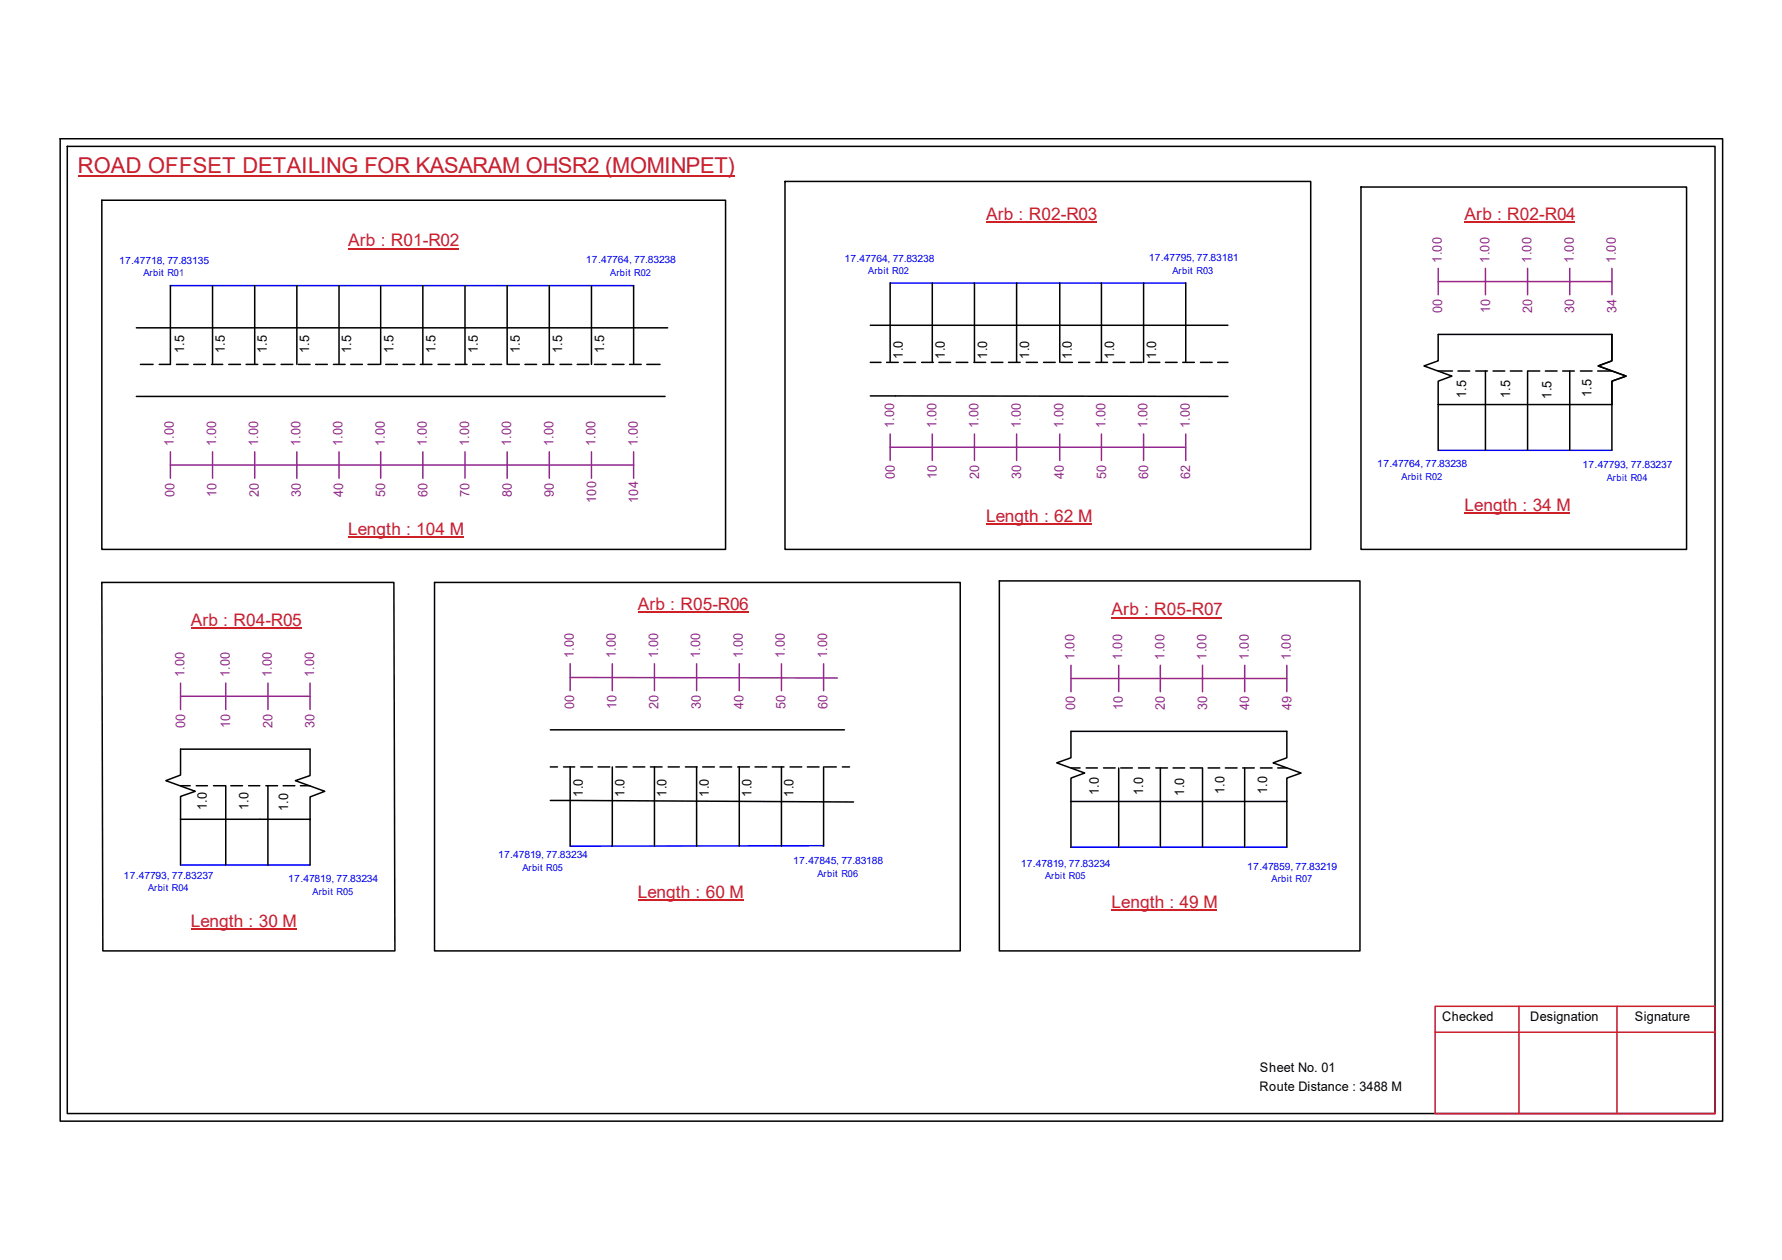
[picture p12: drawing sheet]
<svg xmlns="http://www.w3.org/2000/svg" width="297mm" height="210mm" viewBox="0 0 297 210" stroke-linecap="round" stroke-linejoin="round" font-family="sans-serif">
<g fill="none" stroke="#000" stroke-width=".25">
<path d="M10 23.1h277.1v163.7h-277.1zM11.2 24.4h274.7v161.1h-274.7zM17 33.4h103.9v58.1h-103.9zM130.8 30.2h87.7v61.3h-87.7zM226.9 31.2h54.2v60.3h-54.2zM22.7 54.6h88.6M28.4 47.6v13.1h-1.9M35.4 47.6v13.1M42.5 47.6v13.1M49.5 47.6v13.1M56.5 47.6v13.1M63.5 47.6v13.1"/>
<path d="M70.5 47.6v13.1M77.5 47.6v13.1M84.5 47.6v13.1M91.6 47.6v13.1M98.6 47.6v13.1M105.6 47.6v13.1M145.1 54.2h59.6M148.4 47.2v13.2M155.4 47.2v13.2M162.4 47.2v13.2M169.5 47.2v13.2M176.7 47.2v13.2"/>
<path d="M183.6 47.2v13.2M190.6 47.2v13.2M197.7 47.2v13.2M22.7 66h88.2M23.4 60.7h2.1M29.4 60.7h2M32.3 60.7h1.9M35.3 60.7h1.8M38.1 60.7h2M41 60.7h2M43.9 60.7h1.9M46.9 60.7h1.9"/>
<path d="M49.7 60.7h2M52.6 60.7h2M55.6 60.7h1.9M58.5 60.7h1.9M61.3 60.7h2M64.3 60.7h1.9M67.2 60.7h1.9M70.1 60.7h1.9M73 60.7h2M75.9 60.7h1.9M78.8 60.7h1.9M81.7 60.7h1.9"/>
<path d="M84.6 60.7h2M87.5 60.7h1.9M90.5 60.7h1.8M93.3 60.7h2M96.2 60.7h2M99.1 60.7h1.9M102.1 60.7h1.9M104.9 60.7h2M107.8 60.7h2.2M145.1 66h59.6M145.1 60.4h1.8M147.8 60.4h1.9"/>
<path d="M150.7 60.4h1.9M153.6 60.4h2M156.5 60.4h2M159.4 60.4h1.9M162.3 60.4h2M165.2 60.4h2M168.1 60.4h1.9M171.1 60.4h1.8M173.9 60.4h2M176.8 60.4h2M179.8 60.4h1.8M182.7 60.4h1.9"/>
<path d="M185.5 60.4h2M188.4 60.4h2M191.4 60.4h1.9M194.3 60.4h1.9M197.1 60.4h2M200.1 60.4h2M203 60.4h1.7M239.7 67.4v-3.9l2.3-.8-4.6-1.7 2.3-.9v-4.4h29v4.4l-2.3 .9 4.7 1.7-2.4 .8v3.9M239.7 67.4h29M239.7 61.8h2.4M239.7 67.4v7.6M243 61.8h2"/>
<path d="M246 61.8h1.9M247.6 61.8v13.2M248.9 61.8h1.9M251.8 61.8h1.9M254.6 61.8v13.2M254.7 61.8h2M257.6 61.8h1.9M260.5 61.8h1.9M261.7 61.8v13.2M263.4 61.8h2M266.3 61.8h2.4M268.7 67.4v7.6"/>
<path d="M17 97h48.7l.1 61.4h-48.7zM72.4 97h87.7v61.4h-87.7zM166.6 96.8h60.1v61.6h-60.1zM30.1 136.5v-3.8l2.5-.9-5-1.8 2.5-.9v-4.3h21.6v4.4l-2.5 .8 4.9 1.8-2.4 1v3.8M30.1 136.5h21.6v7.6M30.1 130.9h1.6M30.1 136.5v7.6M32.7 130.9h1.9M35.6 130.9h1.9M37.6 130.9v13.2M38.5 130.9h1.9M41.4 130.9h1.9"/>
<path d="M44.3 130.9h2M44.7 130.9v13.2M47.2 130.9h1.9M50.1 130.9h1.6M91.7 133.3l50.6 .3M91.7 127.8h1.2M91.7 121.6h49.1M93.9 127.8h1.9M95 127.8v13.2M96.8 127.8h2M99.7 127.8h1.9M102.1 127.8v13.2"/>
<path d="M102.7 127.8h1.8M105.5 127.8h2M108.4 127.8h2M109.1 127.8v13.2M111.4 127.8h1.8M114.3 127.8h1.9M116.1 127.8v13.2M117.1 127.8h2M120 127.8h2M123 127.8h1.9M123.2 127.8v13.2M125.9 127.8h1.9"/>
<path d="M128.7 127.8h2M130.3 127.8v13.2M131.7 127.8h1.9M134.6 127.8h1.9M137.3 127.8v13.2M137.5 127.8h1.9M140.4 127.8h1.2M178.5 133.5v-3.9l2.3-.8-4.7-1.7 2.4-.9v-4.4h36v4.4l-2.3 .9 4.7 1.7-2.4 .8v3.9M178.5 133.5h36M178.5 127.9h1.5M178.5 133.5v7.6M181.1 127.9h1.8"/>
<path d="M183.9 127.9h2M186.5 127.9v13.2M186.8 127.9h2M189.8 127.9h1.8M192.7 127.9h1.9M193.4 127.9v13.2M195.5 127.9h2M198.4 127.9h2M200.4 127.9v13.2M201.4 127.9h1.9M204.3 127.9h1.9M207.1 127.9h2"/>
<path d="M207.5 127.9v13.2M210.1 127.9h1.9M213 127.9h1.5M214.5 133.5v7.6"/>
</g>
<path d="M239.2 167.6h46.7v17.9h-46.7zM239.2 172h46.7M253.2 167.6v17.9M269.5 167.6v17.9" fill="none" stroke="#cc1f26" stroke-width=".25"/>
<path d="M13 29.3h109.5" fill="none" stroke="#cd2027" stroke-width=".25"/>
<path d="M28.4 47.6h77.2M148.4 47.2h49.3M239.7 75h29M30.1 144.1h21.6M137.3 140.9l-42.3 .1M178.5 141.1h36" fill="none" stroke="#00f" stroke-width=".25"/>
<g fill="none" stroke="#93278f" stroke-width=".25">
<path d="M239.7 46.9h29M239.7 44.7v4.4M247.6 44.7v4.4M254.6 44.7v4.4M261.7 44.7v4.4M268.7 44.7v4.4M28.4 77.5h77.2M28.4 75.3v4.4M35.4 75.3v4.4M42.5 75.3v4.4M49.5 75.3v4.4M56.5 75.3v4.4"/>
<path d="M63.5 75.3v4.4M70.5 75.3v4.4M77.5 75.3v4.4M84.5 75.3v4.4M91.6 75.3v4.4M98.6 75.3v4.4M105.6 75.3v4.4M148.4 74.5h49.3M148.4 72.3v4.4M155.4 72.3v4.4M162.4 72.3v4.4M169.5 72.3v4.4"/>
<path d="M176.7 72.3v4.4M183.6 72.3v4.4M190.6 72.3v4.4M197.7 72.3v4.4M30.1 116h21.6M30.1 113.8v4.4M37.6 113.8v4.4M44.7 113.8v4.4M51.7 113.8v4.4M95 112.9h44.6M95 110.6v4.5M102.1 110.6v4.5"/>
<path d="M109.1 110.6v4.5M116.1 110.6v4.5M123.2 110.6v4.5M130.3 110.6v4.5M137.3 110.6v4.5M178.5 113h36M178.5 110.8v4.4M186.5 110.8v4.4M193.4 110.8v4.4M200.4 110.8v4.4M207.5 110.8v4.4M214.5 110.8v4.4"/>
</g>
<path d="M164.4 36.9h18.4M244.1 37h18.5M58 41.4h18.5M58 89.4h19.3M164.4 87.3h17.6M244.1 85.5h17.6M31.8 104.6h18.4M106.3 101.9h18.5M185.3 102.9h18.4M31.8 154.7h17.6M106.3 149.9h17.6M185.3 151.6h17.6" fill="none" stroke="#cd2027" stroke-width=".17"/>
<text font-size="3.6" fill="#cd2027" x="13" y="28.9">ROAD OFFSET DETAILING FOR KASARAM OHSR2 (MOMINPET)</text>
<g font-size="2.9" fill="#cd2027">
<text x="58" y="41.1">Arb : R01-R02</text>
<text x="164.4" y="36.6">Arb : R02-R03</text>
<text x="244.1" y="36.7">Arb : R02-R04</text>
<text x="58" y="89.1">Length : 104 M</text>
<text x="164.4" y="87">Length : 62 M</text>
<text x="244.1" y="85.2">Length : 34 M</text>
<text x="106.3" y="101.6">Arb : R05-R06</text>
<text x="31.8" y="104.2">Arb : R04-R05</text>
<text x="185.3" y="102.5">Arb : R05-R07</text>
<text x="106.3" y="149.6">Length : 60 M</text>
<text x="31.8" y="154.3">Length : 30 M</text>
<text x="185.3" y="151.3">Length : 49 M</text>
</g>
<g font-size="2.2" fill="#93278f">
<text x="240.3" y="43.8" transform="rotate(-90 240.3 43.8)">1.00</text>
<text x="248.3" y="43.8" transform="rotate(-90 248.3 43.8)">1.00</text>
<text x="255.3" y="43.8" transform="rotate(-90 255.3 43.8)">1.00</text>
<text x="262.3" y="43.8" transform="rotate(-90 262.3 43.8)">1.00</text>
<text x="269.4" y="43.8" transform="rotate(-90 269.4 43.8)">1.00</text>
<text x="240.4" y="52.2" transform="rotate(-90 240.4 52.2)">00</text>
<text x="248.4" y="52.2" transform="rotate(-90 248.4 52.2)">10</text>
<text x="255.4" y="52.2" transform="rotate(-90 255.4 52.2)">20</text>
<text x="262.4" y="52.2" transform="rotate(-90 262.4 52.2)">30</text>
<text x="269.4" y="52.2" transform="rotate(-90 269.4 52.2)">34</text>
<text x="149.1" y="71.4" transform="rotate(-90 149.1 71.4)">1.00</text>
<text x="156.1" y="71.4" transform="rotate(-90 156.1 71.4)">1.00</text>
<text x="163.1" y="71.4" transform="rotate(-90 163.1 71.4)">1.00</text>
<text x="170.1" y="71.4" transform="rotate(-90 170.1 71.4)">1.00</text>
<text x="177.2" y="71.4" transform="rotate(-90 177.2 71.4)">1.00</text>
<text x="184.3" y="71.4" transform="rotate(-90 184.3 71.4)">1.00</text>
<text x="191.3" y="71.4" transform="rotate(-90 191.3 71.4)">1.00</text>
<text x="198.3" y="71.4" transform="rotate(-90 198.3 71.4)">1.00</text>
<text x="29" y="74.3" transform="rotate(-90 29 74.3)">1.00</text>
<text x="36" y="74.3" transform="rotate(-90 36 74.3)">1.00</text>
<text x="43" y="74.3" transform="rotate(-90 43 74.3)">1.00</text>
<text x="50.1" y="74.3" transform="rotate(-90 50.1 74.3)">1.00</text>
<text x="57.1" y="74.3" transform="rotate(-90 57.1 74.3)">1.00</text>
<text x="64.1" y="74.3" transform="rotate(-90 64.1 74.3)">1.00</text>
<text x="71.2" y="74.3" transform="rotate(-90 71.2 74.3)">1.00</text>
<text x="78.2" y="74.3" transform="rotate(-90 78.2 74.3)">1.00</text>
<text x="85.2" y="74.3" transform="rotate(-90 85.2 74.3)">1.00</text>
<text x="92.2" y="74.3" transform="rotate(-90 92.2 74.3)">1.00</text>
<text x="99.3" y="74.3" transform="rotate(-90 99.3 74.3)">1.00</text>
<text x="106.3" y="74.3" transform="rotate(-90 106.3 74.3)">1.00</text>
<text x="29.1" y="82.8" transform="rotate(-90 29.1 82.8)">00</text>
<text x="36.1" y="82.8" transform="rotate(-90 36.1 82.8)">10</text>
<text x="43.1" y="82.8" transform="rotate(-90 43.1 82.8)">20</text>
<text x="50.2" y="82.8" transform="rotate(-90 50.2 82.8)">30</text>
<text x="57.2" y="82.8" transform="rotate(-90 57.2 82.8)">40</text>
<text x="64.2" y="82.8" transform="rotate(-90 64.2 82.8)">50</text>
<text x="71.2" y="82.8" transform="rotate(-90 71.2 82.8)">60</text>
<text x="78.3" y="82.8" transform="rotate(-90 78.3 82.8)">70</text>
<text x="85.3" y="82.8" transform="rotate(-90 85.3 82.8)">80</text>
<text x="92.3" y="82.8" transform="rotate(-90 92.3 82.8)">90</text>
<text x="99.4" y="83.8" transform="rotate(-90 99.4 83.8)">100</text>
<text x="106.4" y="83.8" transform="rotate(-90 106.4 83.8)">104</text>
<text x="149.1" y="79.8" transform="rotate(-90 149.1 79.8)">00</text>
<text x="156.2" y="79.8" transform="rotate(-90 156.2 79.8)">10</text>
<text x="163.2" y="79.8" transform="rotate(-90 163.2 79.8)">20</text>
<text x="170.2" y="79.8" transform="rotate(-90 170.2 79.8)">30</text>
<text x="177.3" y="79.8" transform="rotate(-90 177.3 79.8)">40</text>
<text x="184.4" y="79.8" transform="rotate(-90 184.4 79.8)">50</text>
<text x="191.4" y="79.8" transform="rotate(-90 191.4 79.8)">60</text>
<text x="198.4" y="79.8" transform="rotate(-90 198.4 79.8)">62</text>
<text x="30.8" y="112.9" transform="rotate(-90 30.8 112.9)">1.00</text>
<text x="38.3" y="112.9" transform="rotate(-90 38.3 112.9)">1.00</text>
<text x="45.3" y="112.9" transform="rotate(-90 45.3 112.9)">1.00</text>
<text x="52.4" y="112.9" transform="rotate(-90 52.4 112.9)">1.00</text>
<text x="95.6" y="109.6" transform="rotate(-90 95.6 109.6)">1.00</text>
<text x="102.7" y="109.6" transform="rotate(-90 102.7 109.6)">1.00</text>
<text x="109.7" y="109.6" transform="rotate(-90 109.7 109.6)">1.00</text>
<text x="116.7" y="109.6" transform="rotate(-90 116.7 109.6)">1.00</text>
<text x="123.8" y="109.6" transform="rotate(-90 123.8 109.6)">1.00</text>
<text x="130.8" y="109.6" transform="rotate(-90 130.8 109.6)">1.00</text>
<text x="137.9" y="109.6" transform="rotate(-90 137.9 109.6)">1.00</text>
<text x="179.1" y="109.9" transform="rotate(-90 179.1 109.9)">1.00</text>
<text x="187.1" y="109.9" transform="rotate(-90 187.1 109.9)">1.00</text>
<text x="194.1" y="109.9" transform="rotate(-90 194.1 109.9)">1.00</text>
<text x="201.1" y="109.9" transform="rotate(-90 201.1 109.9)">1.00</text>
<text x="208.1" y="109.9" transform="rotate(-90 208.1 109.9)">1.00</text>
<text x="215.2" y="109.9" transform="rotate(-90 215.2 109.9)">1.00</text>
<text x="95.7" y="118.1" transform="rotate(-90 95.7 118.1)">00</text>
<text x="102.7" y="118.1" transform="rotate(-90 102.7 118.1)">10</text>
<text x="109.8" y="118.1" transform="rotate(-90 109.8 118.1)">20</text>
<text x="116.8" y="118.1" transform="rotate(-90 116.8 118.1)">30</text>
<text x="123.9" y="118.1" transform="rotate(-90 123.9 118.1)">40</text>
<text x="130.9" y="118.1" transform="rotate(-90 130.9 118.1)">50</text>
<text x="138" y="118.1" transform="rotate(-90 138 118.1)">60</text>
<text x="179.2" y="118.3" transform="rotate(-90 179.2 118.3)">00</text>
<text x="187.2" y="118.3" transform="rotate(-90 187.2 118.3)">10</text>
<text x="194.2" y="118.3" transform="rotate(-90 194.2 118.3)">20</text>
<text x="201.2" y="118.3" transform="rotate(-90 201.2 118.3)">30</text>
<text x="208.2" y="118.3" transform="rotate(-90 208.2 118.3)">40</text>
<text x="215.3" y="118.3" transform="rotate(-90 215.3 118.3)">49</text>
<text x="30.9" y="121.2" transform="rotate(-90 30.9 121.2)">00</text>
<text x="38.4" y="121.2" transform="rotate(-90 38.4 121.2)">10</text>
<text x="45.4" y="121.2" transform="rotate(-90 45.4 121.2)">20</text>
<text x="52.4" y="121.2" transform="rotate(-90 52.4 121.2)">30</text>
</g>
<g font-size="2.2">
<text x="30.7" y="58.8" transform="rotate(-90 30.7 58.8)">1.5</text>
<text x="37.5" y="58.8" transform="rotate(-90 37.5 58.8)">1.5</text>
<text x="44.5" y="58.8" transform="rotate(-90 44.5 58.8)">1.5</text>
<text x="51.5" y="58.8" transform="rotate(-90 51.5 58.8)">1.5</text>
<text x="58.5" y="58.8" transform="rotate(-90 58.5 58.8)">1.5</text>
<text x="65.6" y="58.8" transform="rotate(-90 65.6 58.8)">1.5</text>
<text x="72.6" y="58.8" transform="rotate(-90 72.6 58.8)">1.5</text>
<text x="79.6" y="58.8" transform="rotate(-90 79.6 58.8)">1.5</text>
<text x="86.7" y="58.8" transform="rotate(-90 86.7 58.8)">1.5</text>
<text x="93.7" y="58.8" transform="rotate(-90 93.7 58.8)">1.5</text>
<text x="100.7" y="58.8" transform="rotate(-90 100.7 58.8)">1.5</text>
<text x="150.5" y="59.8" transform="rotate(-90 150.5 59.8)">1.0</text>
<text x="157.5" y="59.8" transform="rotate(-90 157.5 59.8)">1.0</text>
<text x="164.5" y="59.8" transform="rotate(-90 164.5 59.8)">1.0</text>
<text x="171.6" y="59.8" transform="rotate(-90 171.6 59.8)">1.0</text>
<text x="178.7" y="59.8" transform="rotate(-90 178.7 59.8)">1.0</text>
<text x="185.7" y="59.8" transform="rotate(-90 185.7 59.8)">1.0</text>
<text x="192.7" y="59.8" transform="rotate(-90 192.7 59.8)">1.0</text>
<text x="244.4" y="66.4" transform="rotate(-90 244.4 66.4)">1.5</text>
<text x="251.8" y="66.4" transform="rotate(-90 251.8 66.4)">1.5</text>
<text x="258.6" y="66.5" transform="rotate(-90 258.6 66.5)">1.5</text>
<text x="265.3" y="66.2" transform="rotate(-90 265.3 66.2)">1.5</text>
<text x="34.5" y="135" transform="rotate(-90 34.5 135)">1.0</text>
<text x="41.4" y="135" transform="rotate(-90 41.4 135)">1.0</text>
<text x="48" y="135.1" transform="rotate(-90 48 135.1)">1.0</text>
<text x="97.2" y="132.8" transform="rotate(-90 97.2 132.8)">1.0</text>
<text x="104.1" y="132.8" transform="rotate(-90 104.1 132.8)">1.0</text>
<text x="111.1" y="132.8" transform="rotate(-90 111.1 132.8)">1.0</text>
<text x="118.1" y="132.8" transform="rotate(-90 118.1 132.8)">1.0</text>
<text x="125.3" y="132.8" transform="rotate(-90 125.3 132.8)">1.0</text>
<text x="132.3" y="132.8" transform="rotate(-90 132.3 132.8)">1.0</text>
<text x="183.2" y="132.5" transform="rotate(-90 183.2 132.5)">1.0</text>
<text x="190.5" y="132.5" transform="rotate(-90 190.5 132.5)">1.0</text>
<text x="197.4" y="132.6" transform="rotate(-90 197.4 132.6)">1.0</text>
<text x="204.1" y="132.3" transform="rotate(-90 204.1 132.3)">1.0</text>
<text x="211.2" y="132.3" transform="rotate(-90 211.2 132.3)">1.0</text>
<text x="240.4" y="170.1">Checked</text>
<text x="255.1" y="170.1">Designation</text>
<text x="272.5" y="170.1">Signature</text>
<text x="210" y="178.6">Sheet No. 01</text>
<text x="209.9" y="181.7">Route Distance : 3488 M</text>
</g>
<g font-size="1.7" fill="#00f">
<text x="19.9" y="43.9">17.47718, 77.83135</text>
<text x="97.7" y="43.9">17.47764, 77.83238</text>
<text x="140.8" y="43.6">17.47764, 77.83238</text>
<text x="191.5" y="43.5">17.47795, 77.83181</text>
<text x="229.6" y="77.8">17.47764, 77.83238</text>
<text x="263.8" y="78">17.47793, 77.83237</text>
<text x="83" y="143">17.47819, 77.83234</text>
<text x="132.2" y="143.9">17.47845, 77.83188</text>
<text x="20.6" y="146.4">17.47793, 77.83237</text>
<text x="48" y="147">17.47819, 77.83234</text>
<text x="170.1" y="144.4">17.47819, 77.83234</text>
<text x="207.9" y="144.9">17.47859, 77.83219</text>
</g>
<g font-size="1.6" fill="#00f">
<text x="23.9" y="46.1">Arbit R01</text>
<text x="101.7" y="46">Arbit R02</text>
<text x="144.7" y="45.7">Arbit R02</text>
<text x="195.4" y="45.6">Arbit R03</text>
<text x="233.6" y="79.9">Arbit R02</text>
<text x="267.8" y="80.1">Arbit R04</text>
<text x="24.7" y="148.5">Arbit R04</text>
<text x="52.1" y="149.1">Arbit R05</text>
<text x="87.1" y="145.1">Arbit R05</text>
<text x="136.3" y="146.1">Arbit R06</text>
<text x="174.2" y="146.5">Arbit R05</text>
<text x="212" y="147">Arbit R07</text>
</g>
</svg>
